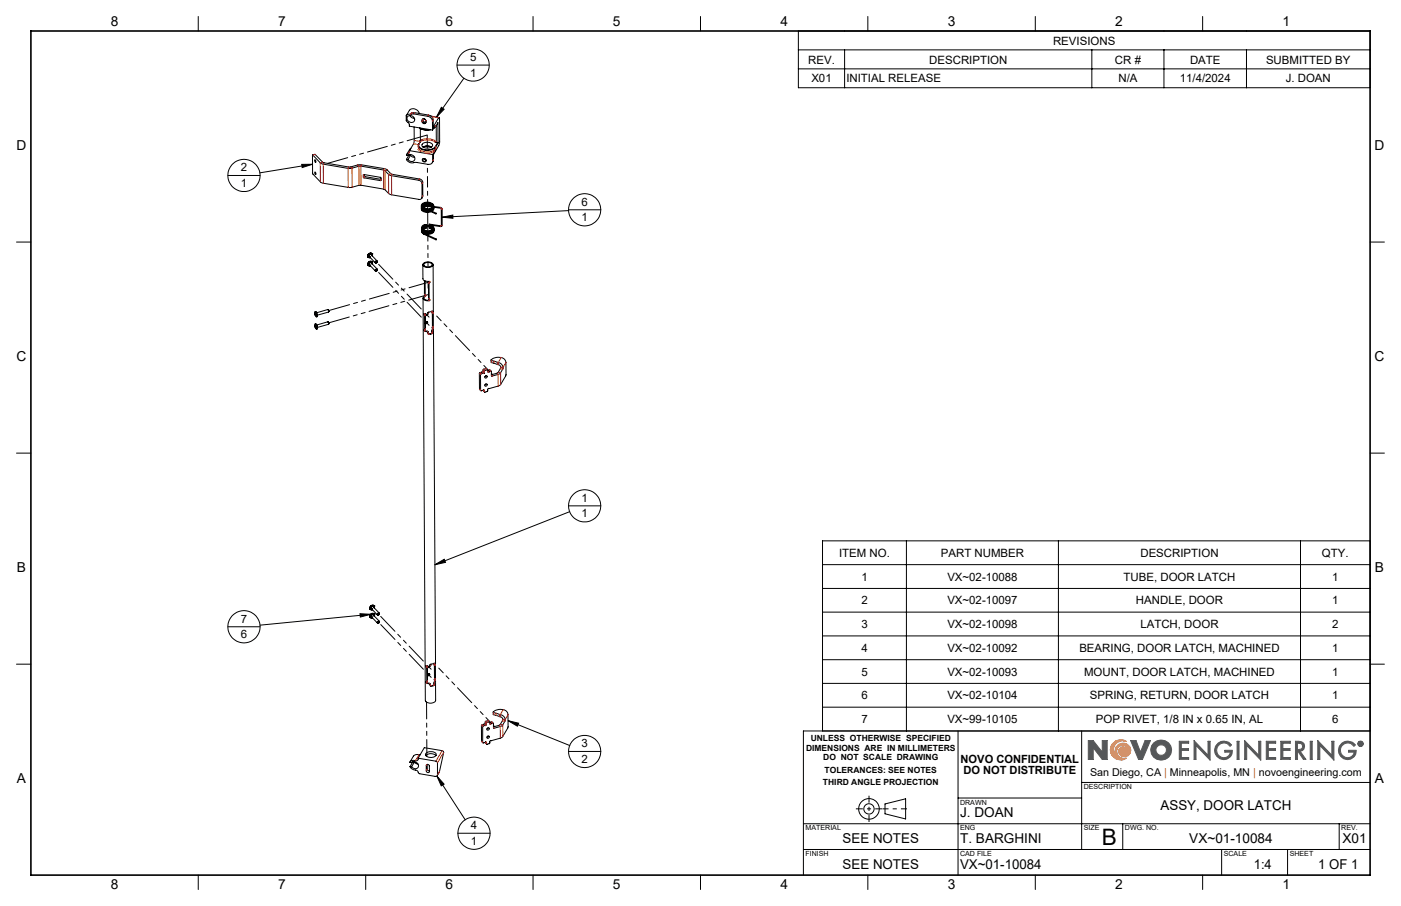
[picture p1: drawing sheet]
<svg xmlns="http://www.w3.org/2000/svg" width="432mm" height="279mm" viewBox="0 0 432 279" stroke-linecap="round" stroke-linejoin="round" font-family="sans-serif">
<g fill="none" stroke="#000" stroke-width=".31">
<path d="M61.1 5.1v4.5M112.7 5.1v4.5M164.3 5.1v4.5M215.9 5.1v4.5M267.5 5.1v4.5M319.1 5.1v4.5M370.7 5.1v4.5M125.2 35.7l.6-.4 1.8-.2 4.3 .8a1.66 1.66 0 0 1 1.4 1.5v2.7M125.2 35.7v1.5l.9 1 .1 .7 7.1 1.2M125.7 35.9a1.24 1.24 0 0 1 1.6 .1 1.24 1.24 0 0 1 .2 1.6 1.28 1.28 0 0 1-1.6-.2 1.28 1.28 0 0 1-.2-1.5zM126.3 35.6l.7 .7 .7 .2M126.8 34.8l1-.1 4.3 .8a1.65 1.65 0 0 1 1.4 1.5v2.2l1.7-2.9h.2l.1 7.6-.3 1-1.6 2.8v1.6l-.4 .9"/>
<path d="M127.6 39.2v4.5l-1.4 2.8M129.3 35a1.93 1.93 0 0 0-3.1-1l-1 1.7M129.3 39.4a4.4 4.4 0 0 0 3.3 .6M130.1 36.9a.7 .7 0 0 1 1.2 .3 .7 .7 0 0 1-.8 .9l-.4-.4zM130.6 36.7h-.2l.1 .6 .2 .3h.5M130.9 36.8l-.5 .2M132.8 35.8l2.5 .4M133.7 39.5l-.1 .2a3 3 0 0 0 1.4-1.9v6.3M134.3 38.7l-1 1.4M134.4 38.7l.1 5-.4 .1 .8 .2M96.3 47.8l2.5 2.5 .8 .3 8 1.4 3.6-.8 7.1 1.2 1.5 1.4 .8 .4 8.5 1.4a1.18 1.18 0 0 1 1 1v4.2a.76 .76 0 0 1-1 .7l-8.8-1.5-2-1.7-7.1-1.2-3.4 .8-8.6-1.5-2.8-2.8zM97 49.3h.2a.38 .38 0 0 1 .2 .4 .38 .38 0 0 1-.2 .3z"/>
<path d="M97 53.1h.2a.36 .36 0 0 1 .3 .3 .36 .36 0 0 1-.3 .4zM97 47.6h.1M97 47.6l-.7 .2M97.1 47.6l2.7 2.6 7.9 1.3 3.6-.7 7.1 1.2 .8 .3 1.5 1.4 8.6 1.5a1.11 1.11 0 0 1 1 1v4.4l-.3 .6M112 53.9l5.3 .8 .1 .9-5.3-.7zM112.2 53.8v.5l.3 .2 4.9 .8M125.3 47.7l.4 .2a1.23 1.23 0 0 1 1.7 .1 1.23 1.23 0 0 1 .1 1.6l-.9 .2-.8-.6M125.3 49.1l.5 .1M126 47.8l.5 .1M126 47.8l-.7 1.3M126 47.8h.1M126.2 46.5l-.1 .6-.8 .6"/>
<path d="M126.2 46.5l7.1 1.2M126.5 47.9l.5 .5 .8 .1M126.5 47.9l-.7 1.3M126.6 45.7l-1.3 2M128.9 44.9v.5M129.6 43.5l.2-.4-.2 .5M129.6 43.5h-.3l.2 .2-.5 .7a1.46 1.46 0 0 0 1.6 1.8 3.8 3.8 0 0 0 3.7-.9l.7-1.2M129.6 43.6l-.4 .7a1.39 1.39 0 0 0 1.5 1.8 3.7 3.7 0 0 0 3.5-.9l.7-1.2M129.6 43.6h.1M130.2 44.3a2.23 2.23 0 0 1 3.1 .4 2.02 2.02 0 0 1-3.3 .2zM130.3 49a.63 .63 0 0 1 1 .1 .63 .63 0 0 1-.4 .9 .63 .63 0 0 1-.8-.7zM130.4 45.3a2.66 2.66 0 0 1 2.6 0 2.89 2.89 0 0 0-2.6 .1"/>
<path d="M130.7 48.9l.6 .5M132.7 40a4.2 4.2 0 0 1-3.2-.4l.1 3.9M133.3 47.7v2a1.09 1.09 0 0 1-1.4 1l-3.5-.6a2.82 2.82 0 0 1-3.1-1M134.3 45.8l-1 1.9M134.9 44l.1 .1M5.1 74.6h4.4M113.5 79l.1 .3M113.5 79.3h.1M113.5 79l.1 .2M113.6 79.3l.5 .1M113.6 79.3h.1M113.6 79.2l.5 .1"/>
<path d="M113.6 79.2h.1M113.7 78.6l-.1 .5 .3 .2a.52 .52 0 0 1-.2-.8 .52 .52 0 0 1 .9 .2l-.3-.4zM113.7 79.1h.1M113.7 79.1l.2 .1M114.4 78.5a.49 .49 0 0 0-.6 0 .49 .49 0 0 0-.1 .6M114.4 78.5l.1 .1M114.4 78.4h.1M114.4 78.4a.54 .54 0 0 0-.6 .1 .54 .54 0 0 0-.1 .7M114.4 78.5l.1 .2M114.5 78.4l.1 .3M114.5 78.6a.41 .41 0 0 0-.7 0 .41 .41 0 0 0 .1 .6M114.5 78.4h.1"/>
<path d="M114.5 78.4l-.4-.1-.6 .7M114.5 78.7a.44 .44 0 0 0-.7-.2 .44 .44 0 0 0 .1 .7h-.2M114.5 78.7a.42 .42 0 0 0-.7-.2 .42 .42 0 0 0 .1 .7M114.5 78.4l-.5-.2-.5 .8M114.5 78.4l.1 .4M114.5 78.7a.47 .47 0 0 0-.8-.2 .47 .47 0 0 0 .3 .8l-.3-.1M114.6 78.3l.1 .5M114.6 78.3h.1M114.6 78.3a.78 .78 0 0 0-.9 .1 .78 .78 0 0 0-.2 .9M114.6 78.2a.85 .85 0 0 0-1.1 .1 .85 .85 0 0 0 0 1.1M114.6 78.8a.59 .59 0 0 0-.7-.6 .59 .59 0 0 0-.4 .8l.6 .4M114.6 78.8a.53 .53 0 0 0-.5-.5 .53 .53 0 0 0-.5 .5 .53 .53 0 0 0 .5 .5"/>
<path d="M114.6 78.2h.1M114.7 78.9a.65 .65 0 0 0-.6-.8 .65 .65 0 0 0-.7 .8l.2 .5h.5M114.7 78.8a.59 .59 0 0 0-.6-.6 .59 .59 0 0 0-.6 .6 .59 .59 0 0 0 .6 .6M114.7 78.9a.69 .69 0 0 0-.6-.9 .69 .69 0 0 0-.7 .8l.1 .6 .7 .1M129.9 64.1v.1a1.76 1.76 0 0 0 2.4 1h.3M129.9 63.9v.1a1.74 1.74 0 0 0 2.4 1M129.9 63.7l.1 .5 .6 .5 1.3 .2M129.9 63.5l.3 .7 1.2 .4M129.9 64.4v.3a2.27 2.27 0 0 0 3 .6M129.9 70.3a1.84 1.84 0 0 0 2.7 1.2 1.14 1.14 0 0 0 1.1-1.1M129.9 70.6a2.31 2.31 0 0 0 3.6 .8l.2-.8M129.9 70.8a2.31 2.31 0 0 0 3.6 .8l.2-.8"/>
<path d="M129.9 71l.1 .5 .6 .5M129.9 71.2l.1 .5 .6 .5M130.2 70.4a1.71 1.71 0 0 1 2.5-.5l.8 .6M130.2 70.4l.2-.2a2.77 2.77 0 0 1 3 .4M130.6 64.2h.1M130.6 64.2l3.7 1.8M130.6 72.2l3.8 1.8M130.6 72v.2M130.7 64l-.2 .2M130.7 64l3.7 1.8M131.1 72.2l3.4 1.5M131.3 69.3l-.7 .3a.64 .64 0 0 0-.3 1.1 2.29 2.29 0 0 0 3.2-.3 2.28 2.28 0 0 0-2.7-.9"/>
<path d="M131.4 70.3l-.9 .5M131.5 70.1h-.5l-.7 .5M131.5 70.3h-.5l-.6 .4M131.5 69.3a1.06 1.06 0 0 0-1.4 .4 1.06 1.06 0 0 0 .4 1.4l2.1 .2a1.04 1.04 0 0 0 1-1.3l-.9-.6M132.3 63.2l1 .6M132.3 63.5l-.7-.1-1.2 .4M132.3 63.3h-1.3l-.8 .4M132.3 62.6a.94 .94 0 0 1 1.1 1 .94 .94 0 0 1-1.2 .8h-.6M132.3 62.6a1.47 1.47 0 0 0-2.2 .9l.6 .5M132.3 63.4l.9 .5M132.3 63.7l-.7-.1-1.1 .3M132.3 63.7l.9 .1"/>
<path d="M132.3 62.4a1.74 1.74 0 0 0-2.4 1.2l.7 .6M132.3 70.2l1.1 .5M132.3 70.4l.9 .4M132.3 69.3v.1M132.3 62.4a1.14 1.14 0 0 1 1.4 1.4l-.6 .5-1.1 .3M132.4 63.5l-.1 .2M133.4 63.6a2.13 2.13 0 0 0-3.3-.1l.1 .1a2.33 2.33 0 0 1 3.2 .1M133.7 64v.4l-.8 .7M133.7 63.8l-.3 .7-.7 .4M133.7 63.6l-.3 .7-1 .5M133.7 64.2v.4l-.5 .6M133.7 63.7l2.1 .3 .4 .3 .1 5.3-.5 .3-3.5-.5"/>
<path d="M133.7 63.9l2 .3 .3 .2v5.1l-3.7-.4v.2M133.7 71a1.39 1.39 0 0 1-1.8 1.2l-1.3-.2M134.3 65.8l.1 .2zM134.4 73.8v.2zM422.3 74.6h4.4M97 96.2a1.03 1.03 0 0 1 .5 1.5 1.47 1.47 0 0 1-.5-1.5zM97.1 96.6l.3 .3-.1 .5zM97.1 99.9a.99 .99 0 0 1 .4 1.6 1.5 1.5 0 0 1-.4-1.6zM97.1 96.1a1.03 1.03 0 0 1 .5 1.6M97.1 99.9a.99 .99 0 0 1 .5 1.6M97.2 96.8l.1 .4zM97.6 96.4l3.4-.9 .3 .3-.1 .4-3.4 1"/>
<path d="M101.1 95.5l.2 .6M101.1 99.3l.4 .3-.1 .3zM101.1 95.5l.3 .3-.1 .3M113.6 81.5l.1 .2M113.6 81.8h.1M113.6 81.7l.5 .1M113.7 81.7h.1M113.7 81.7l.3 .1M113.7 81.7l.2 .1M113.7 81.6h.1M113.8 81.6a.41 .41 0 0 1 .1-.5 .41 .41 0 0 1 .5-.1l1.9 2M113.8 81.6l1.9 2"/>
<path d="M114.4 81l.1 .2M114.4 81h.1M114.4 81l.1 .2a.44 .44 0 0 0-.7-.2 .44 .44 0 0 0 .2 .8M114.4 81a.49 .49 0 0 0-.6 0 .49 .49 0 0 0-.1 .6M114.5 81h.1M114.5 81l-.4-.1-.5 .6M114.5 81.2a.4 .4 0 0 0-.7-.1 .4 .4 0 0 0 .1 .6l-.1-.1M114.5 80.9h.1M114.5 80.9h-.6l-.3 .6M114.5 80.9l.1 .4a.48 .48 0 0 0-.8-.3 .48 .48 0 0 0 .2 .8M114.5 81.2a.43 .43 0 0 0-.7-.2 .43 .43 0 0 0 .1 .7M114.5 80.9a.69 .69 0 0 0-.8 .1 .69 .69 0 0 0-.1 .8"/>
<path d="M114.5 80.9l.1 .4M114.6 80.8h.1M114.6 80.8a.69 .69 0 0 0-1.1 .2 .69 .69 0 0 0 .5 1l.1-.1M114.6 80.8l.1 .6M114.6 81.3a.51 .51 0 0 0-.5-.5 .51 .51 0 0 0-.5 .5 .51 .51 0 0 0 .5 .5M114.7 81.3a.54 .54 0 0 0-.6-.5 .54 .54 0 0 0-.5 .5 .54 .54 0 0 0 .5 .6M114.7 80.8a.83 .83 0 0 0-1.1 0 .83 .83 0 0 0-.1 1.1M114.7 81.4a.6 .6 0 0 0-.5-.8 .6 .6 0 0 0-.7 .6v.6l.6 .2M114.7 81.4a.66 .66 0 0 0-1-.6 .66 .66 0 0 0 0 1.1h.4M114.8 81.4a.7 .7 0 0 0-.6-.9 .7 .7 0 0 0-.8 .8l.1 .6 .7 .1M116.2 80.6h-.5l.1 .5M116.2 80.5l-1.8-2a.42 .42 0 0 0-.5 .1 .42 .42 0 0 0-.1 .5l1.9 2"/>
<path d="M116.3 83.1a.31 .31 0 0 0-.5 0 .31 .31 0 0 0 0 .5M116.3 80.8a.31 .31 0 0 0-.3-.3 .31 .31 0 0 0-.3 .3 .31 .31 0 0 0 .3 .3M116.3 83.4a.32 .32 0 0 0-.2-.5 .32 .32 0 0 0-.4 .2v.5h.3M130.3 81.6l.1 4.3a2.01 2.01 0 0 0 2 1l-.2 .6v4.7l.2 .2M130.4 91.9l.7 124.1a1.88 1.88 0 0 0 3.2 0l-.1-6M130.5 81.2a2.05 2.05 0 0 1 3 .4 1.9 1.9 0 0 1-3.2 0zM130.8 86.5v4.3l.3 .2M130.8 81.2a1.67 1.67 0 0 1 2.4 .4 1.44 1.44 0 0 1-2.6 0zM130.9 96.8l.2 .4v4.2l-.3 .2M131 86.6l.2 4.7a.65 .65 0 0 0-.5 .8 .65 .65 0 0 0 .8 .5h.7l.2-.2M131.1 91l-.1 .2a.75 .75 0 0 0-.6 .8 .75 .75 0 0 0 .8 .7h1.1l.2-.1-.1-.2M131.1 90.9v.1"/>
<path d="M131.2 96.8l-.1 .1a.29 .29 0 0 0 .1 .4 .29 .29 0 0 0 .4-.1l.2-.3M131.6 96.9l-.5 .3M131.6 99.2v.3l-.5 .2 .2 .1a.36 .36 0 0 0 .5-.3 .36 .36 0 0 0-.5-.3l-.2 .3M131.9 96.4l-.1 .5h-.6a.33 .33 0 0 0-.6-.1 .33 .33 0 0 0 .2 .5v4.3M132.4 86.8l-.3 .5 .1 4.9M133 96l.1 .4 .2 .1M133.2 96.4v4.5M133.5 96.3l.1 4.5M133.5 81.6l.1 14.6-.3 .3-.1-.6-1.3 .5M97.1 100.4l.3 .2v.5zM97.2 100.5l.1 .5zM97.6 100.2l3.4-1 .2 .3v.5l-3.3 1"/>
<path d="M130.8 101.6a.55 .55 0 0 0 .2 .6 .55 .55 0 0 0 .6 .1l.4 .3M133.2 100.9l-.1 1.6a.72 .72 0 0 1-1.1 .3M133.5 100.8l-.2 1.8a.95 .95 0 0 1-1.3 .4v-.7l-.3-.2a.58 .58 0 0 1-.7-.6M133.6 100.8l-.4 .1M133.6 101.5l.6 103.2-.1 .4-.2-.6-1.3 .5M148.4 114.8h.2M148.6 114.8h.1M148.8 115.1l-.7 .4v4.9l.2 .1 .7-.3M148.8 115.1l.2 .1M148.8 115.1l-.4-.3-.7 .3 .1 5 .4 .4M149 115.2h.1M149.8 115.9l-.4 .3"/>
<path d="M149.8 118.4l-.4 .3M150.2 114.1l-.3-.4-.9 .1-.3 1M150.4 114.2l-.1 .1M150.4 114.2l.6-.1 .4 .4M150.4 114.2l.3 .4M150.5 119.8l-.4 1-.7 .1-.1-.6-.3-.1M150.5 114.8l-.2-.1-.1-.6-.8 .1-.4 1M150.5 114.8h.1M150.5 119.8h.1M150.6 119.8h.2M150.7 114.6l-.2 .2M150.7 119.8h.1"/>
<path d="M151.3 111l.1 .8 1.2 .3a1.59 1.59 0 0 1 1.7 1.4l-.9 1.5-2 .6M154.4 110.2a2.93 2.93 0 0 0-3 .9l1.5 .5a2.05 2.05 0 0 1 2.1 2.1l-.9 1.5-2.5 .8-.2-.1v-1.4l-.7 .1M154.4 110.2h.1M154.4 110.2a1.71 1.71 0 0 1 1.5 1.6v4l-1.6 2.8-.8 .5-2.7 .7M5.1 139.7h4.4M148.9 120.3l.4 .6M149 120.2h.1M422.3 139.7h4.4M114.2 187.9h.1M114.2 190.4h.1M114.2 190.4l.6 .1M114.3 187.8h.1"/>
<path d="M114.3 190.4h.1M114.3 187.8l.4 .1M114.3 190.3l.4 .1M114.3 190v.3M114.3 190.3h.1M114.3 190l.1 .2M114.3 187.7h.1M114.4 187.7h.1M114.4 187.7l.1 .1M114.4 190.3l.2 .1M114.4 190.2l.1 .1M114.4 189.7l.5-.2 .2 .3a.42 .42 0 0 0-.6-.1 .42 .42 0 0 0 .1 .6l-.3-.3z"/>
<path d="M114.5 189.5l.6-.1 .2 .5a.49 .49 0 0 0-.9-.3 .49 .49 0 0 0 .3 .8l-.5-.4zM115 187.1a.4 .4 0 0 0-.5 .1 .4 .4 0 0 0-.1 .4l1.9 2.1M115 187.1l1.9 2M115 187.1l.1 .1M115 189.6l.1 .1M115.1 187h.1M115.1 189.6h.1M115.1 187l.1 .3M115.1 187a.5 .5 0 0 0-.6 .1 .5 .5 0 0 0-.1 .6M115.1 189.6h-.5l-.3 .4M115.1 187a.56 .56 0 0 0-.7 .1 .56 .56 0 0 0-.1 .6M115.1 187.2a.41 .41 0 0 0-.6-.1 .41 .41 0 0 0 0 .7"/>
<path d="M115.1 189.5h-.6l-.2 .5M115.1 189.5l.1 .3a.44 .44 0 0 0-.8-.2 .44 .44 0 0 0 .2 .8M115.1 189.5h.1M115.1 187a.63 .63 0 0 0-.7 .1 .63 .63 0 0 0-.1 .7M115.1 187.3a.42 .42 0 0 0-.6-.2 .42 .42 0 0 0 .1 .7M115.1 189.5l.1 .4a.45 .45 0 0 0-.7-.3 .45 .45 0 0 0 .1 .8M115.2 186.9h.1M115.2 186.9a.67 .67 0 0 0-.8 .1 .67 .67 0 0 0-.2 .8M115.2 186.9l.1 .5M115.2 187.3a.46 .46 0 0 0-.8-.2 .46 .46 0 0 0 .2 .8M115.2 187.3a.44 .44 0 0 0-.7-.2 .44 .44 0 0 0 .1 .7l-.3-.1M115.2 189.4l.1 .5"/>
<path d="M115.2 189.5a.63 .63 0 0 0-.8 .1 .63 .63 0 0 0-.1 .7M115.2 189.4h.1M115.2 187.3a.49 .49 0 0 0-.8-.2 .49 .49 0 0 0 .3 .8M115.2 189.4a.69 .69 0 0 0-.8 .1 .69 .69 0 0 0-.1 .9M115.3 186.9h.1M115.3 186.9a.78 .78 0 0 0-1 .1 .78 .78 0 0 0-.1 .9M115.3 186.9v.6a.65 .65 0 0 0-.6-.8 .65 .65 0 0 0-.6 .8l.2 .5h.5l-.6-.1M115.3 187.4v-.2a.54 .54 0 0 0-.9-.2 .54 .54 0 0 0 .3 .9M115.3 187.4a.5 .5 0 0 0-.5-.5 .5 .5 0 0 0-.5 .4 .5 .5 0 0 0 .4 .6M115.3 189.4v.5M115.3 189.4h.1M115.3 187.4a.54 .54 0 0 0-.5-.5 .54 .54 0 0 0-.6 .5 .54 .54 0 0 0 .5 .6"/>
<path d="M115.3 189.4a.79 .79 0 0 0-1 .1 .79 .79 0 0 0-.1 .9M115.3 189.9a.54 .54 0 0 0-.6-.5 .54 .54 0 0 0-.5 .5 .54 .54 0 0 0 .5 .6M115.3 189.9a.52 .52 0 0 0-.5-.5 .52 .52 0 0 0-.5 .5 .52 .52 0 0 0 .4 .5M115.3 186.8a.85 .85 0 0 0-1.1 .1 .85 .85 0 0 0-.1 1.1M115.3 189.3a.83 .83 0 0 0-1.1 .1 .83 .83 0 0 0-.1 1.1M115.3 190a.65 .65 0 0 0-.9-.6 .65 .65 0 0 0-.1 1.1h.5M115.4 190a.65 .65 0 0 0-.7-.8 .65 .65 0 0 0-.6 .8l.1 .4 .6 .1M115.4 187.5a.7 .7 0 0 0-.6-.9 .7 .7 0 0 0-.8 .8l.1 .6 .7 .1M115.4 190a.65 .65 0 0 0-.4-.9 .65 .65 0 0 0-.8 .5 .59 .59 0 0 0-.1 .8 .59 .59 0 0 0 .7 .2M116.9 191.7a.31 .31 0 0 0-.4 0 .31 .31 0 0 0 0 .5M116.9 189.2a.34 .34 0 0 0-.5 0 .34 .34 0 0 0 0 .5M116.9 189.4v-.1a.33 .33 0 0 0-.3-.3 .33 .33 0 0 0-.3 .4 .33 .33 0 0 0 .4 .3"/>
<path d="M116.9 191.6l-1.9-2a.41 .41 0 0 0-.5 .1 .41 .41 0 0 0-.1 .5l1.9 2M116.9 191.9l.1-.1a.33 .33 0 0 0-.4-.3 .33 .33 0 0 0-.3 .4 .33 .33 0 0 0 .4 .3M5.1 204.8h4.4M131.4 210.2a.56 .56 0 0 0 .2 .6 .56 .56 0 0 0 .6 .1l.4 .2M131.6 205.4l.1 4.7M131.7 210.1l-.2 .1M131.8 205.4a.29 .29 0 0 0 0 .5 .29 .29 0 0 0 .5-.1l.1-.3M132.2 205.5l-.5 .2M132.3 207.8l-.1 .3-.4 .2a.35 .35 0 0 0 .5 .1 .35 .35 0 0 0 0-.5 .35 .35 0 0 0-.5 .1v.1M132.6 205l-.1 .5h-.6a.35 .35 0 0 0-.6-.1 .35 .35 0 0 0 .2 .6l-.1 4.2M132.6 205.2h.1M133.7 204.6v.4l.3 .1"/>
<path d="M133.9 205v4.5M133.9 209.5l-.2 1.5a.76 .76 0 0 1-1.1 .3M134.1 204.9l.1 4.5M134.2 209.4l-.2 1.6a.91 .91 0 0 1-1.4 .4v-.5l-.2-.2a.58 .58 0 0 1-.8-.6M134.2 209.4l-.3 .1M152 219.6l1.5 .6a2.05 2.05 0 0 1 2.1 2.1l-.9 1.5-2.4 .8-.2-.1v-1.4l-.7 .1M152 219.6a2.77 2.77 0 0 1 4.5 .5l.1 4.2-1.7 2.9-.7 .4-2.8 .8M152 219.6l.1 .8 1.8 .6M422.3 204.8h4.4M126.4 235l.5 .2a1.23 1.23 0 0 1 1.6 0 1.23 1.23 0 0 1 .1 1.7l-.9 .1-.8-.5M126.4 236.4l.5 .1M127.2 235l-.8 1.4"/>
<path d="M127.3 234.9l.4 .1M127.7 235l.5 .5 .6 .1M127.7 235l-.8 1.5M128.9 233.8l1.9-3.2 5.7 1 .2 .5-1.2 5.8-.7 1.3M128.9 233.8l5.7 1 .2 .4v3.7a.53 .53 0 0 1-.7 .5l-4.9-.9a1.88 1.88 0 0 0-1.8-1.2l-.7-.4-.3-.5M128.9 233.8a.77 .77 0 0 1-.4 .8 .77 .77 0 0 1-.9-.1l-.7 .1-.5 .4M129.5 232.8h-.4a1.57 1.57 0 0 0-1.7 .4l-1 1.8M131.2 233a2.31 2.31 0 0 1 3.1 0M131.3 232.3a2.32 2.32 0 0 1 3.1 .3 1.83 1.83 0 0 1-2.8 .7l-.5-.6zM131.5 235.8l.4-.1 .4 .4 .1 1.8a.51 .51 0 0 1-.6 .4 .51 .51 0 0 1-.4-.6zM131.7 235.7v1.7l.7 .3M149.1 223.3l-.7 .4v4.9l.4 .5"/>
<path d="M149.1 223.3l.3 .4M149.1 223.4h.2M149.3 223.4h.1M149.4 223.7l-.6 .3v5l.2 .1 .7-.3M149.6 228.9l.4 .6M149.7 228.8h.1M150.4 224.5l-.3 .3M150.4 227l-.3 .3M150.9 222.7l-.4-.5-.8 .2-.4 1M151 222.8v.1M151 222.8l.6-.2 .4 .5M151 222.8l.4 .4"/>
<path d="M151.2 223.3l-.5-.7-.6 .2-.2 .8-.5 .1M151.2 223.3h.1M151.4 223.2l-.2 .1M151.4 228.4h.1M151.4 228.4l-.4 .1-.2 .8-.7 .2-.4-.7M154 221h.1M154 221a.9 .9 0 0 1 .8 1.3l-.7 1.3-2 .6M295.3 225.4v44.5M333.4 225.4v36.6M422.3 225.4h-174.7v44.5M247.6 254h174.7M272.8 247.9l6.3-1.6v6.3l-6.3-1.6z"/>
<path d="M295.3 246.1h38.1M333.4 241.3h88.9M346 254v8M412.7 254v8M61.1 269.9v4.4M112.7 269.9v4.4M164.3 269.9v4.4M215.9 269.9v4.4M247.6 262h174.7M267.5 269.9v4.4M319.1 269.9v4.4M370.7 269.9v4.4"/>
<path d="M376.5 262v7.9M396.8 262v7.9"/>
<circle cx="130.7" cy="37.3" r=".61"/>
<circle cx="130.8" cy="49.3" r=".47"/>
<circle cx="116" cy="80.8" r=".29"/>
<circle cx="116" cy="83.4" r=".28"/>
<circle cx="149.8" cy="116.3" r=".38"/>
<circle cx="149.8" cy="118.8" r=".39"/>
<circle cx="116.6" cy="189.4" r=".29"/>
<circle cx="116.7" cy="191.9" r=".28"/>
<circle cx="150.4" cy="224.9" r=".4"/>
<circle cx="150.5" cy="227.4" r=".39"/>
<circle cx="267.8" cy="249.5" r="1.59"/>
<circle cx="267.8" cy="249.5" r="3.2"/>
</g>
<path d="M131.5 216.5l.1 16.8" fill="none" stroke="#000" stroke-width=".31" stroke-dasharray="6.3 1.3 1.3 1.3 1.3 1.3" stroke-dashoffset="1.1"/>
<path d="M131.7 45.7v-4.1M131.9 71.1l-.1-5.6M131.9 72.5v-.3M132 88.9l-.1-2.1M132.2 97.8l-.8-.9M132.3 100.3l-1.1-1M151.5 115.1l.3 .4M132.9 206.4l-.9-.9M132.9 208.9l-1-1M152.1 223.7l.3 .4" fill="none" stroke="#000" stroke-width=".31" stroke-dasharray="6.3 1.3 1.3 1.3 1.3 1.3"/>
<path d="M130.4 95.9l-14.3-15M130.4 98.4l-14.3-15M131.1 204.5l-14.3-15M131.1 207l-14.3-15" fill="none" stroke="#000" stroke-width=".31" stroke-dasharray="6.3 1.3 1.3 1.3 1.3 1.3" stroke-dashoffset="-.8"/>
<path d="M134.6 97.5l15.9 16.7M135.2 206l16 16.7" fill="none" stroke="#000" stroke-width=".31" stroke-dasharray="6.3 1.3 1.3 1.3 1.3 1.3" stroke-dashoffset="4.3"/>
<path d="M131.7 41.6l-30.7 8.8M132.2 90.8l-30.7 8.7" fill="none" stroke="#000" stroke-width=".31" stroke-dasharray="6.3 1.3 1.3 1.3 1.3 1.3" stroke-dashoffset="-.1"/>
<path d="M132.4 86.9l-31 8.8" fill="none" stroke="#000" stroke-width=".31" stroke-dasharray="6.3 1.3 1.3 1.3 1.3 1.3" stroke-dashoffset="-.2"/>
<path d="M131.8 57.4l-.1-6.8" fill="none" stroke="#000" stroke-width=".31" stroke-dasharray="6.3 1.3 1.3 1.3 1.3 1.3" stroke-dashoffset="3.4"/>
<path d="M131.9 82.3v-9.5" fill="none" stroke="#000" stroke-width=".31" stroke-dasharray="6.3 1.3 1.3 1.3 1.3 1.3" stroke-dashoffset="4.8"/>
<path d="M131.8 64.4v-7" fill="none" stroke="#000" stroke-width=".31" stroke-dasharray="6.3 1.3 1.3 1.3 1.3 1.3" stroke-dashoffset="3.5"/>
<g fill="none" stroke="#f00" stroke-width=".31" stroke-dasharray="6.3 1.3 1.3 1.3 1.3 1.3">
<path d="M126.6 35.2l.2-.4M127.1 34.8l-.2 .4M127.8 34.7l-.2 .4M130.1 37h.1M130.1 37.5l.1-.1M130.2 37l.2-.3M130.2 37.4l.2-.3M131.2 37.2l.1 .1M131.2 37.6l.1 .1M131.9 35.9l.2-.4M133.5 37l-.2 .4M134.3 38.7l-.2 .3"/>
<path d="M134.3 39v-.3M135.2 36.3l-2.1-.3M97.1 47.6l-.7 .2M98.7 50.2l.7-.2M98.7 56.1v-5.9M99.7 56.5l-.1-5.9M99.9 50.2l-.3 .4M107.3 51.9l.2-.4M107.3 57.8v-5.9M108.2 51.5l.3 .3M108.5 57.7v-5.9M110.6 51.3l-.4-.4"/>
<path d="M110.6 57.1v-5.8M111.2 57.1v-5.9M111.5 50.8l-.3 .4M112 54.6l.2-.4M112.1 53.8l-.1 .2M112.5 54.4l-.3 .5M117.2 55.7l.3-.4M118.2 52.4l.2-.4M118.2 58.3v-5.9M118.7 58.5v-5.9M119.4 52.4l-.7 .2M119.8 53.7l.7-.2"/>
<path d="M119.8 59.6v-5.9M120.9 53.8l-.2 .4M125.9 47.3l.3-.6M127.7 43.3l1.7 .3M128.8 45.1h.1M128.8 45.1l.1-.2M128.9 45.4a2.62 2.62 0 0 0 3.2 1.4l1.4-.3 .8-.7M129 44.6l-1.5-.3M129.1 44.4l.1-.1M129.1 55.6l.3-.4M129.3 44l.1-.4M129.4 43.6v-.1"/>
<path d="M129.4 43.6l.1 .1M129.5 43.7l.1-.1M129.8 43.1a5 5 0 0 1 4.7 .6M130.3 56.2l-.2 .4M133.4 49.6l.2-.3M134.1 43.8a4.8 4.8 0 0 0-4.5-.2M134.3 45.3l-.1-.1M134.3 45.8v-.5M120.7 60v-5.8M130.1 60.8l.2-.4M135.8 64.1v-.1M135.8 64.2v-.1"/>
<path d="M135.8 69.8v.1M135.8 69.6v.2M136 64.5h.1M136.1 69.5l.1 .1M136.1 64.5l.2-.1M136.2 69.6l.1-.1M130.7 96.9l.2-.1M130.8 97.2l.2-.2M130.8 90.7l.3 .1M130.9 96.7l-.2 .1M131.1 91.4l-.2-.1M131.1 91l.2 .1"/>
<path d="M131.1 97.3l-.2 .1M131.9 96.7l.1-.1M132.2 92v.1M132.2 87.5l-.1-.2M132.3 87.1v.2M132.3 92.7l-.1-.1M132.4 86.9l.1 .1M132.4 92.3l.1 .2M132.5 86.9l-.1-.1M133.1 96.3l.2 .1M133.3 96h-.2M133.5 96.4h.1"/>
<path d="M133.6 96.7h-.3M130.7 101.7l.3-.1M130.9 101.5l.2-.1M131.1 101.9l-.2 .1M131.7 102.3v-.2M132 102.9v-.1M132 102.4v.1M132.2 103v.1M133.1 102.5h.3M133.2 102.9l-.3-.1M133.2 101.7l.3 .1M133.2 101l.3-.1"/>
<path d="M133.3 100.8l.3-.1M133.4 102.1l-.3-.1M133.6 101.3h-.3M147.8 120l.4 .4M148 114.9l.3 .4M148.1 115.5l-.3-.3M148.7 114.8l.3 .4M148.9 114.5l.4 .4M149 115.2l-.3-.4M149.1 113.8l.4 .4M149.3 114.5l-.4-.4M150.1 114l-.4-.4"/>
<path d="M150.3 114.5l.2 .2M150.6 114.7l-.3-.2M151.2 114.4l-.3-.3M151.5 115.8l.2 .2M151.5 111.1v.7M152.3 111.3v.7M153.3 112.4v-.7M153.4 111.7v.7M153.5 115.5l.1 3.5M153.5 115.5l-.3-.4M153.5 114.8l.8 .2M153.6 112.4v-.6"/>
<path d="M154.3 113.2l.7 .1M154.3 113.4l.7 .1M154.3 115v3.5M154.5 110.2l-.9 1.6M155 113.8l-.8-.1M155.9 111.8l-.9 1.5M148.9 120.4l.4 .4M149.3 120.3l-.1-.1M131.3 205.5l.3-.1M131.4 210.3l.2-.1M131.4 205.7l.3-.1M131.5 205.3l-.2 .1"/>
<path d="M131.6 210.1l.2-.1M131.8 205.9l-.3 .1M131.8 210.5l-.3 .1M132.4 210.9v-.2M132.6 205.3v-.1M132.6 211.4v-.1M132.6 210.9v.2M132.9 211.5v.1M133.7 204.8l.3 .1M133.7 210.9l.3 .1M133.9 211.3h-.3M133.9 210.3l.2 .1"/>
<path d="M133.9 209.6l.3-.1M133.9 209.3h.3M134 204.6h-.2M134 210.7l-.3-.1M134.1 205h.1M134.2 205.2l-.3 .1M134.2 209.9h-.3M152.2 219.7v.7M152.9 219.9v.7M155.1 218.8l-.9 1.6M128.1 234.6l1-1.9M131.4 236.1l.2-.4"/>
<path d="M131.4 237.7l.3-.5M134.4 234.7l1.9-3.2M134.9 238.9l.6-1M136.7 232l-1.9 3.2M148.4 228.6l.4 .3M148.6 223.5l.4 .3M148.8 224.1l-.4-.4M149.3 223.4l.4 .4M149.5 223.1l.4 .4M149.6 229l.3 .4M149.7 223.7l-.4-.3M149.8 222.4l.3 .4"/>
<path d="M149.9 223.1l-.4-.4M149.9 228.9l-.1-.1M150.7 222.6l-.3-.4M151 223.1l.2 .2M151.2 223.3l-.2-.3M151.9 223l-.4-.4M152.1 224.3l.2 .3M153.9 221v-.7M154 220.3v.7M154.2 224v3.6M154.2 224l-.4-.3M154.2 223.4l.7 .2"/>
<path d="M154.2 221v-.6M154.9 221.8l.8 .1M154.9 221.9l.8 .2M154.9 223.6l.1 3.5M155.6 222.4l-.7-.1M156.6 220.4l-.9 1.5"/>
</g>
<path d="M134 46.6a4.2 4.2 0 0 1-5.2-.6v-.9" fill="none" stroke="#f00" stroke-width=".31" stroke-dasharray="6.3 1.3 1.3 1.3 1.3 1.3" stroke-dashoffset="3.3"/>
<path d="M342.7 229.6a3.1 3.1 0 0 1 4.5-.9 2.82 2.82 0 0 0-3.9 1.7 2.82 2.82 0 0 0 2.3 3.6 2.45 2.45 0 0 1-1.1-4.2 2.45 2.45 0 0 1 4 1.5 1.88 1.88 0 0 1-1.9 2.1 1.88 1.88 0 0 1-1.8-2.2l.6-.7a1.82 1.82 0 0 1 2.4 1.5 1.89 1.89 0 0 0-2.6-2 1.89 1.89 0 0 0-.3 3.3l1.5 .6 .8-.1a3.2 3.2 0 0 1-4-.2 3.2 3.2 0 0 1-.5-4z" fill="none" stroke="#f78d2a" stroke-width=".31"/>
<g fill="none" stroke="#555759" stroke-width=".31">
<path d="M336.9 230.6v3.6h-1.5v-5.8h1.5l2.8 3.6M336.9 230.6h.1M337 230.6l2.7 3.6h1.5v-5.8h-1.5v3.6M339.7 232h.1M348.5 228.4h1.6l1.4 3.6 1.4-3.6h1.7l-2.5 5.8h-1.2zM363.5 228.6h2.9v.6h-2.3v1.7h2.2v.5h-2.2v2.2h2.3v.6h-2.9zM368 228.4l4.3 4.5v-4.3h.7v5.8l-4.4-4.5v4.3h-.6zM375.4 229.2a2.89 2.89 0 0 1 4.2 .5l-.5 .5a2.26 2.26 0 0 0-3.2-.7 2.26 2.26 0 0 0-.5 3.2 2.26 2.26 0 0 0 3.3 .4l.5-1.1h-1.7v-.6h2.3a2.78 2.78 0 0 1-4 2.5 2.78 2.78 0 0 1-.4-4.7zM381.3 228.6h.6v5.6h-.6zM383.6 228.4l4.3 4.5v-4.3h.7v5.8l-4.4-4.5v4.3h-.6zM390.3 228.6h2.9v.6h-2.3v1.7h2.2v.5h-2.2v2.2h2.3v.6h-2.9zM394.8 228.6h2.9v.6h-2.3v1.7h2.2v.5h-2.2v2.2h2.3v.6h-2.9z"/>
<path d="M399.3 228.6a2.74 2.74 0 0 1 2.6 .8l.2 .8-.3 .9-1.1 .6 1.8 2.5h-.8l-1.7-2.5h-.1v2.5h-.6zM399.9 229.2l1.1 .1a1.02 1.02 0 0 1 0 1.7l-1.1 .2zM403.8 228.6h.6v5.6h-.6zM406.2 228.4l4.3 4.5v-4.3h.6v5.8l-4.3-4.5v4.3h-.6zM413.6 229.2a2.89 2.89 0 0 1 4.2 .5l-.5 .5a2.25 2.25 0 0 0-3.3-.7 2.25 2.25 0 0 0-.2 3.4 2.25 2.25 0 0 0 3.4-.3l.1-.6h-1.6v-.6h2.3a2.79 2.79 0 0 1-4 2.5 2.79 2.79 0 0 1-.4-4.7zM419 228.9l.6 .1-.1 .4 .2 .4-.4-.4-.3 .4zM419.2 229l.3 .2-.3 .1z"/>
<circle cx="357.9" cy="231.3" r="1.64"/>
<circle cx="357.9" cy="231.3" r="3.2"/>
<circle cx="419.3" cy="229.4" r=".85"/>
<circle cx="419.3" cy="229.4" r=".71"/>
</g>
<path d="M279.5 249.4h-7.5" fill="none" stroke="#000" stroke-width=".31" stroke-dasharray="15.2 1.3 1.3 1.3" stroke-dashoffset="13.4" stroke-linecap="butt"/>
<path d="M263.8 249.4h8.1M267.8 245.4v8.1" fill="none" stroke="#000" stroke-width=".31" stroke-dasharray="15.2 1.3 1.3 1.3" stroke-dashoffset="13.1" stroke-linecap="butt"/>
<path d="M9.5 9.6h412.8v260.3h-412.8z" fill="none" stroke="#000" stroke-width=".5"/>
<path d="M343 229.1a3.2 3.2 0 0 1 4.2-.4 2.82 2.82 0 0 0-3.9 1.7 2.82 2.82 0 0 0 2.3 3.6 2.43 2.43 0 0 1-1.9-2.8 2.43 2.43 0 0 1 2.7-2 2.43 2.43 0 0 1 2.1 2.7 1.82 1.82 0 0 1-2.5 1.5 1.82 1.82 0 0 1-.9-2.7 1.73 1.73 0 0 1 2.7 1.3 1.9 1.9 0 0 0-2.6-2 1.9 1.9 0 0 0-.3 3.3l.8 .5h1.5a3.2 3.2 0 0 1-4.2-.4 3.2 3.2 0 0 1 0-4.3z" fill-rule="evenodd" fill="#f78d2a"/>
<path d="M335.4 228.4v5.8h1.5v-3.6l2.8 3.6h1.5v-5.8h-1.5v3.6l-2.8-3.6zM348.5 228.4l2.4 5.8h1.2l2.5-5.8h-1.7l-1.4 3.6-1.4-3.6zM355.6 229.1a3.1 3.1 0 0 0 .2 4.6 3.1 3.1 0 0 0 4.6-.6 3.1 3.1 0 0 0-1-4.5l-1.8-.4-1 .3zM356.2 231.3a1.65 1.65 0 0 1 3.3 0 1.65 1.65 0 0 1-3.3 0zM363.5 228.6v5.6h2.9v-.6h-2.3v-2.2h2.2v-.5h-2.2v-1.7h2.3v-.6zM368 228.4v5.8h.6v-4.3l4.4 4.5v-5.8h-.7v4.3zM375.2 229.3a2.79 2.79 0 0 0 .7 4.7 2.79 2.79 0 0 0 3.9-2.6h-2.3v.6h1.7a2.16 2.16 0 0 1-3 1.4 2.16 2.16 0 0 1-.9-3.2 2.22 2.22 0 0 1 3.8 0l.5-.5a2.92 2.92 0 0 0-4.4-.4zM381.3 228.6v5.6h.6v-5.6zM383.6 228.4v5.8h.6v-4.3l4.4 4.5v-5.8h-.7v4.3zM390.3 228.6v5.6h2.9v-.6h-2.3v-2.2h2.2v-.5h-2.2v-1.7h2.3v-.6zM394.8 228.6v5.6h2.9v-.6h-2.3v-2.2h2.2v-.5h-2.2v-1.7h2.3v-.6zM399.3 228.6v5.6h.6v-2.5l1.8 2.5h.8l-1.8-2.5 1.1-.6 .3-1.3a1.6 1.6 0 0 0-2.1-1.2zM399.9 229.2l1.3 .3 .3 .4-.3 1-1.3 .3zM403.8 228.6v5.6h.6v-5.6zM406.2 228.4v5.8h.6v-4.3l4.3 4.5v-5.8h-.6v4.3zM413.3 229.4a2.79 2.79 0 0 0 .9 4.6 2.79 2.79 0 0 0 3.8-2.6h-2.3v.6h1.6a2.18 2.18 0 0 1-3.2 1.3 2.18 2.18 0 0 1-.4-3.5 2.22 2.22 0 0 1 3.6 .4l.5-.5a2.89 2.89 0 0 0-4.5-.3zM419 228.9v.9h.2v-.4l.5 .4-.2-.4 .2-.4zM419.2 229l.3 .2-.3 .1zM418.5 229.4a.85 .85 0 0 0 1.7 0 .85 .85 0 0 0-1.7 0zM418.6 229.4a.71 .71 0 0 1 1.4 0 .71 .71 0 0 1-1.4 0z" fill-rule="evenodd" fill="#555759"/>
<g fill="none" stroke="#000" stroke-width=".31">
<path d="M246.1 9.6h176.2v17.5h-176.2zM246.1 15.4h176.2M260.3 15.4v11.7M336.5 15.4v11.7M358.7 15.4v11.7M384.2 15.4v11.7M136 33.1l.9 .6-2.4 2.4zM140.9 20.1h9.9M143 24.1l-8.5 12M246.1 21.2h176.2M70.2 54.1h10M93 50.7h3.3l-3.2 1z"/>
<path d="M96.3 50.7l-16.2 2.6M136.3 67l3.3-.7v1zM175.2 64.7h10M175.3 64.9l-39 2.1M175.2 156h10M175.6 157.8l-41.6 16.4M134 174.2l2.9-1.7 .4 .9zM253.5 166.8h168.8v58.6h-168.8zM253.5 174.1h168.8M279.4 166.8v58.6M326.2 166.8v58.6M400.8 166.8v58.6"/>
<path d="M70.2 193.3h10M110.9 189.3l3.4 .1-3.2 .9zM114.3 189.4l-34.1 3.4M253.5 181.5h168.8M253.5 188.8h168.8M253.5 196.1h168.8M253.5 203.4h168.8M253.5 210.7h168.8M253.5 218.1h168.8M134.7 239.3l2.2 2.5-.9 .6zM134.7 239.3l8.7 13.5M156.6 222.2l3.2 .8-.3 .9z"/>
<path d="M156.6 222.2l19 7.7M175.2 231.7h10M141.1 257h10"/>
<circle cx="145.8" cy="20" r="5"/>
<circle cx="75.2" cy="54.1" r="5"/>
<circle cx="180.2" cy="64.7" r="5"/>
<circle cx="180.2" cy="156" r="5"/>
<circle cx="75.2" cy="193.3" r="5"/>
<circle cx="180.2" cy="231.7" r="5"/>
<circle cx="146.1" cy="257" r="5"/>
</g>
<path d="M136 33.1l.9 .6-2.4 2.4zM136.3 67l3.3-.7v1zM134 174.2l2.9-1.7 .4 .9zM156.6 222.2l3.2 .8-.3 .9zM134.7 239.3l2.2 2.5-.9 .6zM110.9 189.3l3.4 .1-3.2 .9zM93 50.7h3.3l-3.2 1z" fill="#000"/>
<text font-size="7" x="339.5" y="260.5">B</text>
<g font-size="4.2">
<text x="34.1" y="8.1">8</text>
<text x="85.7" y="8.1">7</text>
<text x="137.3" y="8.1">6</text>
<text x="188.9" y="8.1">5</text>
<text x="240.5" y="8.1">4</text>
<text x="292.1" y="8.1">3</text>
<text x="343.7" y="8.1">2</text>
<text x="395.3" y="8.1">1</text>
<text x="5.1" y="46.4">D</text>
<text x="423.7" y="46.4">D</text>
<text x="5.1" y="111.4">C</text>
<text x="423.7" y="111.4">C</text>
<text x="5.2" y="176.5">B</text>
<text x="423.8" y="176.5">B</text>
<text x="5.2" y="241.6">A</text>
<text x="423.8" y="241.6">A</text>
<text x="357.7" y="249.9">ASSY, DOOR LATCH</text>
<text x="295.9" y="252">J. DOAN</text>
<text x="259.7" y="260">SEE NOTES</text>
<text x="295.9" y="260">T. BARGHINI</text>
<text x="366.5" y="260">VX~01-10084</text>
<text x="413.8" y="260">X01</text>
<text x="259.7" y="267.9">SEE NOTES</text>
<text x="295.9" y="267.9">VX~01-10084</text>
<text x="386.4" y="267.9">1:4</text>
<text x="406.3" y="267.9">1 OF 1</text>
<text x="34.1" y="274.2">8</text>
<text x="85.7" y="274.2">7</text>
<text x="137.3" y="274.2">6</text>
<text x="188.9" y="274.2">5</text>
<text x="240.5" y="274.2">4</text>
<text x="292.1" y="274.2">3</text>
<text x="343.7" y="274.2">2</text>
<text x="395.3" y="274.2">1</text>
</g>
<g font-size="3.5">
<text x="324.6" y="13.8">REVISIONS</text>
<text x="144.9" y="18.8">5</text>
<text x="144.9" y="23.6">1</text>
<text x="249.1" y="19.6">REV.</text>
<text x="286.4" y="19.6">DESCRIPTION</text>
<text x="343.6" y="19.6">CR #</text>
<text x="366.8" y="19.6">DATE</text>
<text x="390.2" y="19.6">SUBMITTED BY</text>
<text x="250.1" y="25.4">X01</text>
<text x="260.8" y="25.4">INITIAL RELEASE</text>
<text x="344.7" y="25.4">N/A</text>
<text x="363.6" y="25.4">11/4/2024</text>
<text x="396.3" y="25.4">J. DOAN</text>
<text x="74.2" y="52.8">2</text>
<text x="74.2" y="57.6">1</text>
<text x="179.2" y="63.4">6</text>
<text x="179.2" y="68.2">1</text>
<text x="179.2" y="154.7">1</text>
<text x="179.2" y="159.5">1</text>
<text x="258.6" y="171.8">ITEM NO.</text>
<text x="290" y="171.8">PART NUMBER</text>
<text x="351.5" y="171.8">DESCRIPTION</text>
<text x="407.4" y="171.8">QTY.</text>
<text x="265.5" y="179.1">1</text>
<text x="292" y="179.1">VX~02-10088</text>
<text x="346.3" y="179.1">TUBE, DOOR LATCH</text>
<text x="410.6" y="179.1">1</text>
<text x="265.5" y="186.4">2</text>
<text x="292" y="186.4">VX~02-10097</text>
<text x="350.1" y="186.4">HANDLE, DOOR</text>
<text x="410.6" y="186.4">1</text>
<text x="74.2" y="192">7</text>
<text x="74.2" y="196.8">6</text>
<text x="265.5" y="193.7">3</text>
<text x="292" y="193.7">VX~02-10098</text>
<text x="351.5" y="193.7">LATCH, DOOR</text>
<text x="410.6" y="193.7">2</text>
<text x="265.5" y="201.1">4</text>
<text x="292" y="201.1">VX~02-10092</text>
<text x="332.7" y="201.1">BEARING, DOOR LATCH, MACHINED</text>
<text x="410.6" y="201.1">1</text>
<text x="265.5" y="208.4">5</text>
<text x="292" y="208.4">VX~02-10093</text>
<text x="334.1" y="208.4">MOUNT, DOOR LATCH, MACHINED</text>
<text x="410.6" y="208.4">1</text>
<text x="265.5" y="215.7">6</text>
<text x="292" y="215.7">VX~02-10104</text>
<text x="335.9" y="215.7">SPRING, RETURN, DOOR LATCH</text>
<text x="410.6" y="215.7">1</text>
<text x="265.5" y="223">7</text>
<text x="292" y="223">VX~99-10105</text>
<text x="337.8" y="223">POP RIVET, 1/8 IN x 0.65 IN, AL</text>
<text x="410.6" y="223">6</text>
<text x="179.2" y="230.5">3</text>
<text x="179.2" y="235.3">2</text>
<text x="296.1" y="235.2">NOVO CONFIDENTIAL</text>
<text x="296.9" y="238.7">DO NOT DISTRIBUTE</text>
<text x="145.1" y="255.7">4</text>
<text x="145.1" y="260.5">1</text>
</g>
<text font-size="3.3" x="336" y="239.4">San Diego, CA | Minneapolis, MN | novoengineering.com</text>
<g font-size="2.6">
<text x="248.4" y="231.5">DIMENSIONS ARE IN MILLIMETERS</text>
<text x="249.9" y="228.6">UNLESS OTHERWISE SPECIFIED</text>
<text x="253.7" y="234.4">DO NOT SCALE DRAWING</text>
<text x="254.2" y="238.5">TOLERANCES: SEE NOTES</text>
<text x="253.7" y="242.1">THIRD ANGLE PROJECTION</text>
</g>
<g font-size="2.2">
<text x="334" y="243.4">DESCRIPTION</text>
<text x="295.9" y="248.2">DRAWN</text>
<text x="248.3" y="256.1">MATERIAL</text>
<text x="295.9" y="256.1">ENG</text>
<text x="334" y="256.1">SIZE</text>
<text x="346.7" y="256.1">DWG. NO.</text>
<text x="413.4" y="256.1">REV.</text>
<text x="248.3" y="264">FINISH</text>
<text x="295.9" y="264">CAD FILE</text>
<text x="377.2" y="264">SCALE</text>
<text x="397.5" y="264">SHEET</text>
</g>
</svg>
